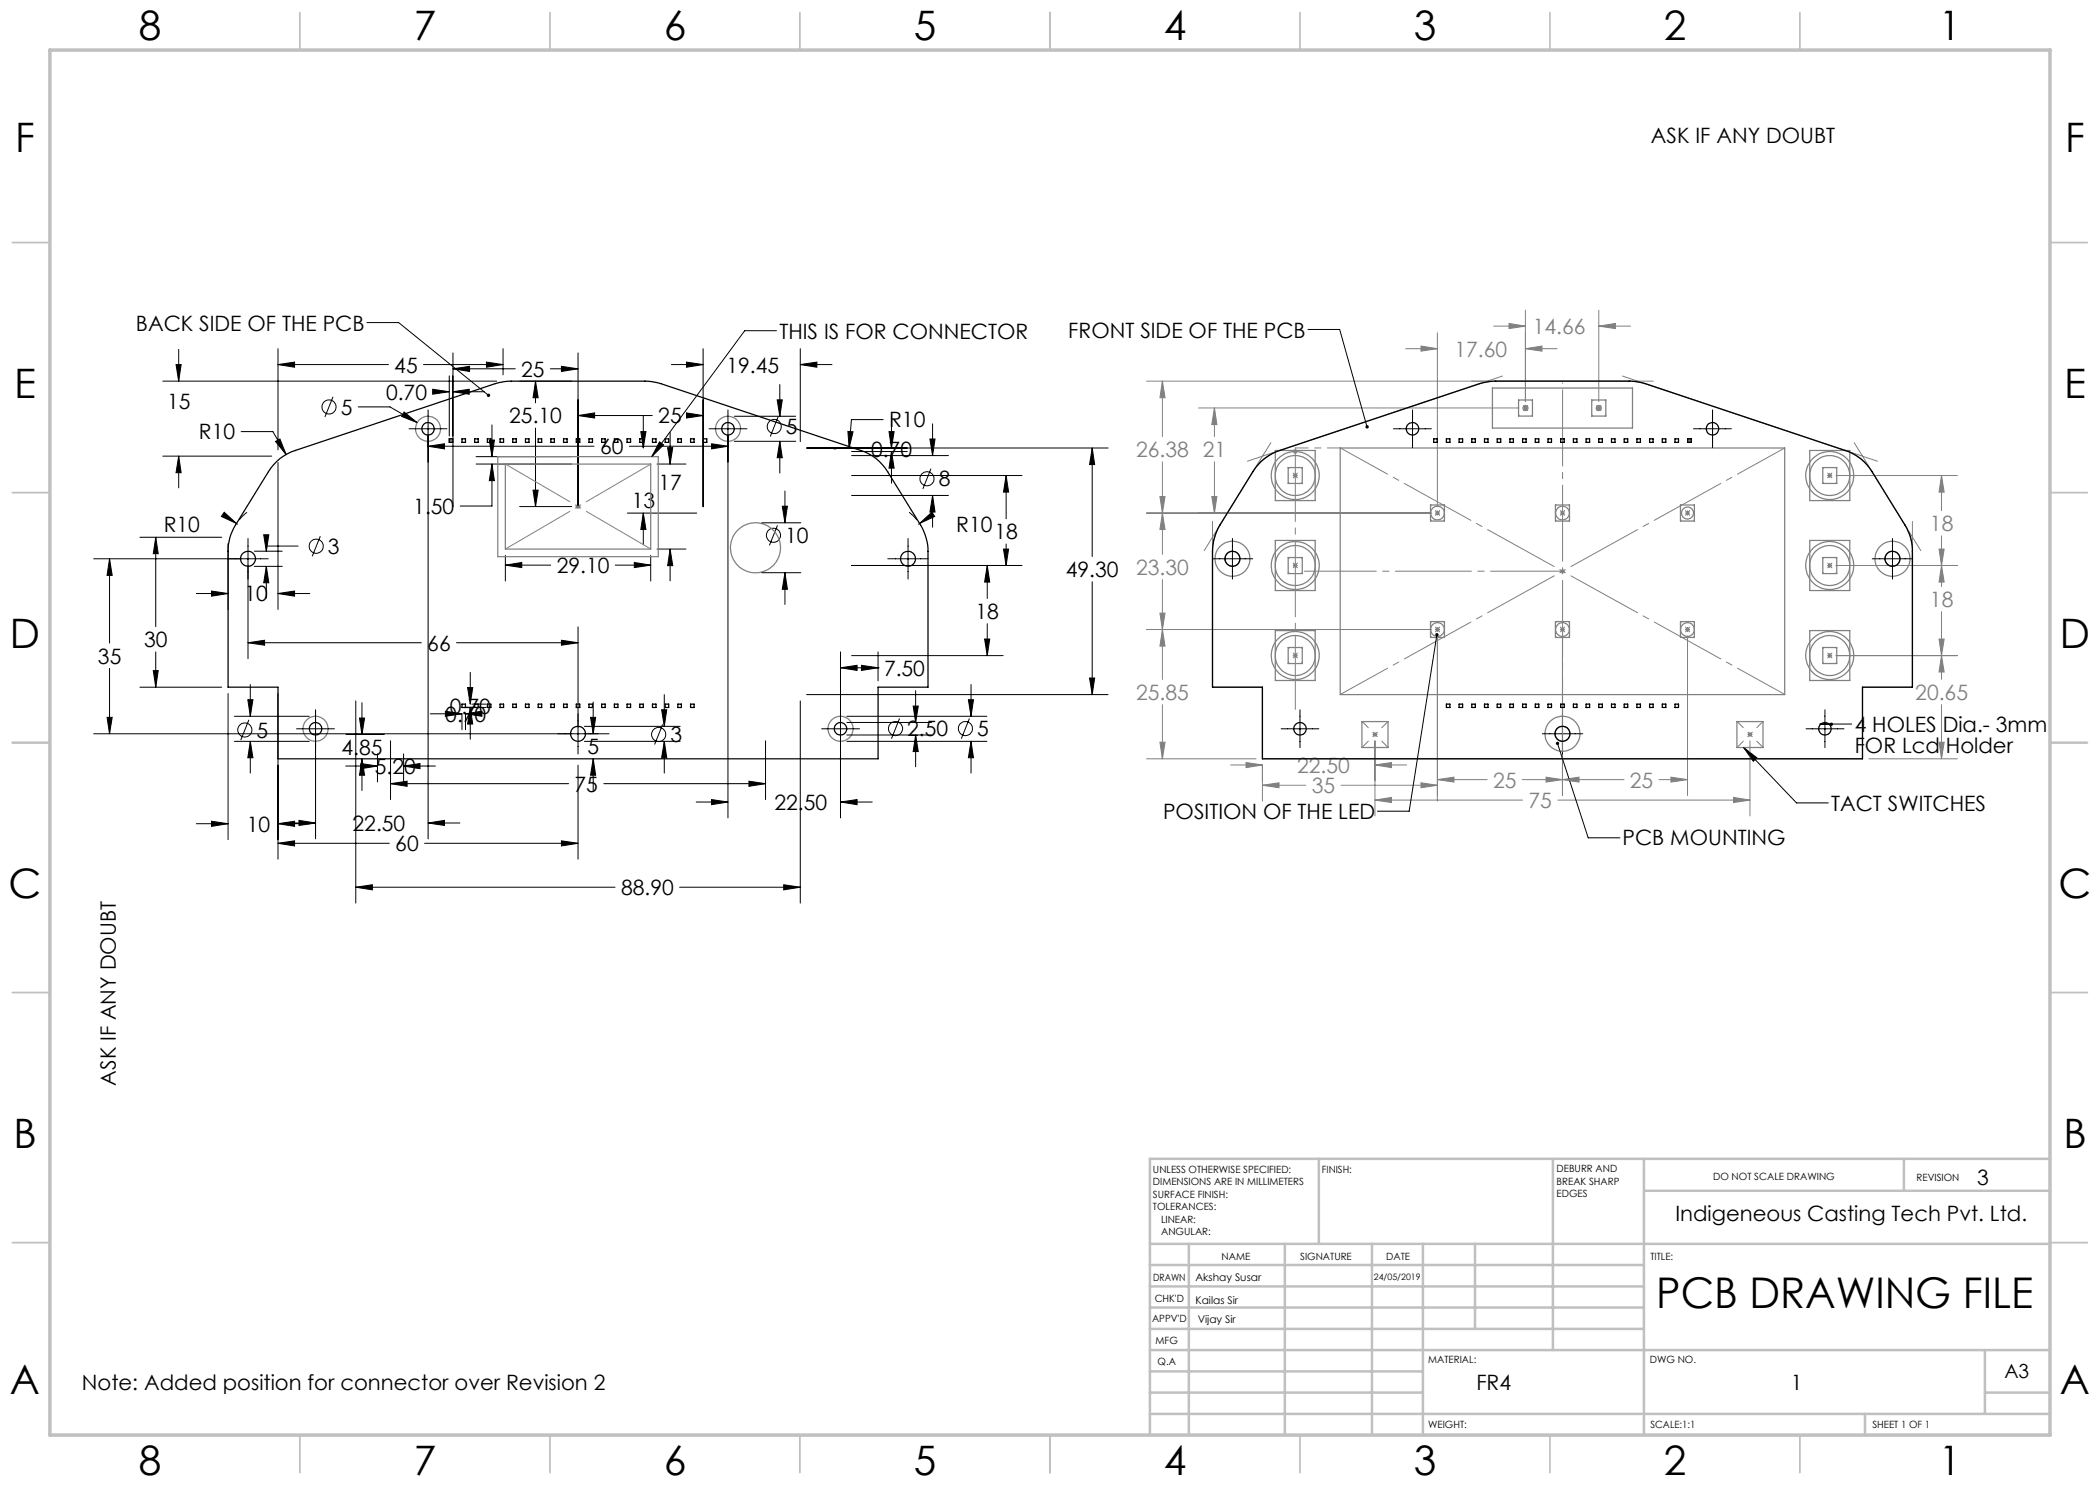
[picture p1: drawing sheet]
<svg xmlns="http://www.w3.org/2000/svg" width="420mm" height="297mm" viewBox="0 0 420 297" stroke-linecap="round" stroke-linejoin="round" font-family="sans-serif">
<g fill="none" stroke="#000" stroke-width=".2">
<path d="M32.6 76.2h66.7M35.2 72.9h1l-.5 3.3zM35.7 69.9v6.3M55.6 69.7v20.3M55.6 72.9h22.1M55.6 72.9l3.3-.5v1zM66.6 79.4l-1.6 4M73.4 64.5h6.3l18 14.6M84.7 72.9h15.9M86.5 77.9l3.4 .4-3.4 .5zM86.6 78.3h3.3M89.9 75.2v12"/>
<path d="M90.6 78.3l3.2-.4v.9zM90.6 75.2v12M90.6 78.3h6.3M90.6 70.6v30.7M90.6 73.8h12.4M90.6 73.8l3.3-.5v1zM97.3 72.4l3.3 .5-3.3 .5zM100.6 69.7v5.3M103.9 76.2h10.4M107.1 76.2v4.4M107.1 76.2l.5 3.3h-1zM110.1 73.8h5.5"/>
<path d="M112.3 73.3l3.3 .5-3.3 .5zM115.6 70.6v30.7M134.3 72.9h6.3M137.3 72.4l3.3 .5-3.3 .5zM140.6 69.7v31.6M155.3 66.1h-6.4l-18.5 25.2M155.4 80h1.1l-.5 3.3zM156 76.9v6.4M160.1 72.9h6.3M160.1 69.7v18.6M160.1 72.9l3.3-.5v1zM261.6 65.9h6.3l5.5 19.5"/>
<path d="M32.6 91.2h21.7M35.7 91.2v6.4M35.7 91.2l.5 3.3h-1zM48.2 86.3h6.4l2.6 4.6M55.1 88.3l.9-.5 1.2 3.1zM55.6 92.5v29.4M71.6 81.4h6.4l5.4 3.1M80.8 82.4l2.6 2.1-3.1-1.2zM81.8 85.8h7.6M85.6 89.2l3.3-.4v1zM85.6 89.2h33.2M85.6 82v85.8"/>
<path d="M95.2 92.8h19.1M95.2 91.3h19.1M97.9 88h1l-.5 3.3zM98.4 92.8v8.4h-6.4M98.4 85v6.3M98.4 92.8l.5 3.3h-1zM106.6 98h1l-.5 3.3zM107.1 85.6v15.7M115.6 83.1l3.3-.5v1zM115.6 83.1h14.9M125.9 89.2h19.7M128.2 86.3h1l-.5 3.3z"/>
<path d="M128.7 83.3v6.3M131.4 92.8h5.8M131.9 88.4l.8 .6-2.3 2.3zM133.5 89.5h1l-.5 3.3zM134 86.5v6.3M137.3 82.6l3.3 .5-3.3 .5zM137.5 83.1h3.1M141.8 85.8h7.6M142.3 88.8l3.3 .4-3.3 .6zM145.6 82v81.6M146.9 88.3h12.2M146.9 83.3h12.2"/>
<path d="M155.6 83.3l-1.5 4M156 88.3v6.3M156 88.3l.5 3.2h-1.1zM157 98.2v6.4M161.3 89.6h60.3M169.6 86.3l1 .1-.8 3.2zM170.3 95.1h34.1M170.3 90.3h11.2M170.3 99.1h19.4M170.3 91.1h19.4M171 89.7a10.6 10.6 0 0 0-4.2 .1M176.6 83.9h-6.3l-.5 5.7"/>
<path d="M177.8 86.3h1l-.5 3.3zM178.3 90.3l.5 3.3h-1zM178.3 83.3v6.3M178.3 90.3v6.4M186 87.8h1l-.5 3.3zM186.2 93.7l-1.6 4.1M186.5 84.8v6.3M186.5 99.1v6.3M186.5 99.1l.5 3.3h-1zM201.2 95.1l.5 3.3h-1zM201.2 95.1v8.6M218.4 89.6v21.7"/>
<path d="M218.4 89.6l.5 3.3h-1zM278.7 85.8h7.6M282.5 82v7.5M338.7 85.8h7.6M342.5 82v7.5M21.9 111.8l.5 3.3h-1zM21.9 111.8v16.8M28 107.5h16.3M31.2 107.5v17.8M31.2 107.5l.4 3.2h-.9zM39.3 118.7h6.3M42.3 118.2l3.3 .5-3.3 .5z"/>
<path d="M44.8 102.4l2.5 2.3-3-1.4zM45.6 108.7v13.2M47.3 104.7l.2 .1M49.4 102.4l-1.6 1.6M49.6 107.7v24M50.9 113.3h5.5M50.9 110.2h5.5M52.7 107h1.1l-.5 3.2zM53.3 113.3v6.3M53.3 113.3l.5 3.3h-1.1zM53.7 111.8h-35M55.6 118.7h6.3"/>
<path d="M55.6 118.7l3.3-.5v1zM59.6 109.2h-6.3v1M64.1 107.2l-1.7 4.1M101.1 113l3.3-.5v1zM101.1 111.1v5.1M101.1 113h9M103.9 101.3h10.4M123 113h7.1M125.5 102.6h13.8M126.9 112.5l3.2 .5-3.2 .5zM128.7 102.6l.5 3.3h-1zM128.7 102.6v6.4"/>
<path d="M130.1 111.1v5.1M131.4 109.8h5.8M134 109.8v6.4M134 109.8l.5 3.3h-1zM152.4 114.5h7.8M152.4 104.6h7.8M155.5 105.1l-1.6 4M156.5 101.2h1l-.5 3.4zM157 114.5v6.4M157 114.5l.5 3.4h-1zM170.3 113.1h34.1M177.6 111.8h8"/>
<path d="M181.6 107.7v8.1M181.8 102.4l1.6 1.6M183.9 104.7l2.5-2.3 .5 .9zM183.9 104.7l-.2 .1M197.4 113.1v6.6M197.4 113.1l.5 3.3h-1zM200.7 109.8h1l-.5 3.3zM201.2 108.8v4.3M218.4 116.3v22.6M242.5 111.8h8M246.5 107.7v8.1M374.4 111.8h8.2"/>
<path d="M378.5 107.7v8.1M21.9 133.7v13.1M28 137.4h16.3M30.7 134.1h.9l-.4 3.3zM31.2 130.4v7M45.6 138.7v29.2M49.6 139.9h1l-.5 3.4zM49.6 128.5h34.7M49.6 128.5l3.3-.4v.9zM50.1 136.9v6.4M55.6 138.7v33.1M91.3 128.5h24.3"/>
<path d="M93.5 137.5h1l-.4 3.3zM94.1 134.5v6.3M112.3 128.1l3.3 .4-3.3 .5zM115.6 125.4v25.4M132.9 138.9v6.4M161.3 138.9h60.3M168.1 130.4v33.2M168.1 133.6h7.5M168.1 133.6l3.3-.5v1zM170.3 131.1h30.3M172.3 133.1l3.3 .5-3.3 .5zM175.6 133.6h.1"/>
<path d="M175.6 130.4v5.8M183.1 138.1v6.4M193.7 139.9h1l-.5 3.4zM194.2 136.9v6.4M196.9 127.8h1l-.5 3.3zM197.4 124.7v6.4M217.9 135.6h1l-.5 3.3zM287.4 127l-5.6 35.2h-6.3M18.7 146.8h103.1M21.4 143.5h1l-.5 3.3zM46.9 148.3h14.9M46.9 143.3h14.9"/>
<path d="M49.8 144l-1.6 4M50.1 148.3v6.3M50.1 148.3l.5 3.2h-1zM59.3 145.8h7.6M63.1 142v25.8M69.1 153.2h6.4M69.2 146.9h7.6M71.2 140.2v40.4M71.9 143.6h1l-.5 3.3zM72.2 152.7l3.3 .5-3.3 .5zM72.4 140.5v6.4M72.4 151.8v6.3"/>
<path d="M72.4 151.8l.5 3.2h-1zM75.5 150.8v5.6M78.1 148.2v11.7M78.1 156.7h35.6M78.1 156.7l3.3-.5v1.1zM80.7 150.8v5.6M80.7 153.2h6.4M80.7 153.2l3.3-.5v1zM86 142.8h6.4M89.1 142.2l3.3 .6-3.3 .5zM92.4 142.8v3.1M93.1 142.8h.1"/>
<path d="M93.1 142.8v3.1M93.1 142.8l3.3-.6v1.1zM94.1 141.5l.4 3.3h-1zM94.1 141.5v6.3M94.4 140.8h2.8M94.4 141.5h2.8M115.6 153v18.8M116.9 148.3h19.1M116.9 145.3h19.1M118.1 143.5h1l-.5 3.3zM118.6 151.8l.5 3.2h-1zM118.6 140.4v6.4"/>
<path d="M118.6 151.8v6.3M120.8 156.7h32.3M132.3 142h1l-.4 3.3zM132.5 144.9l-1.6 4M132.9 148.3v6.3M132.9 148.3l.4 3.2h-1zM142.3 159.9l3.3 .5-3.3 .5zM149.8 156.2l3.3 .5-3.3 .6zM153.1 148.2v11.7M160.1 140.2v40.4M164.3 145.8h7.6M169.4 148.3h28"/>
<path d="M169.4 147h16.9M169.4 144.5h16.9M169.4 143.3h28M179.9 143.7l-1.6 4M182.6 141.2h1.1l-.6 3.3zM183.1 147v6.3M183.1 147l.6 3.3h-1.1zM193.9 143.7l-1.6 4M194.2 148.3v6.3M194.2 148.3l.5 3.2h-1zM256.2 145.8h7.6M260 142v7.5"/>
<path d="M308.5 146.8h8M311.5 148.7l6.1 18.9h6.4M312.5 142.7v8.1M348.7 149.5l2.7 2-.7 .8zM348.7 149.5l10.6 11.1h6.4M361.2 145.8h7.6M365 142v7.5M370.3 144.8h-6.3h2.3M39.3 164.7h6.3M42.3 164.2l3.3 .5-3.3 .6zM55.6 164.7h6.3M55.6 168.7h22.3"/>
<path d="M55.6 164.7l3.3-.5v1.1zM55.6 168.7l3.3-.5v1zM56.8 164.6h6.3M59.8 164.1l3.3 .5-3.3 .5zM71.2 177.4h51.8M71.2 177.4l3.3-.5v1.1zM84.9 168.7h30.7M85.6 164.6l3.3-.5v1zM85.6 164.6h6.4M112.3 168.2l3.3 .5-3.3 .5zM135.9 177.4h24.2M139.2 160.4h6.4"/>
<path d="M156.7 176.9l3.4 .5-3.4 .6zM168.1 160.4h6.3M168.1 160.4l3.3-.5v1z"/>
<circle cx="65.8" cy="81.4" r="1.4"/>
<circle cx="154.8" cy="85.3" r="1.4"/>
<circle cx="185.4" cy="95.7" r="1.4"/>
<circle cx="63.2" cy="109.2" r="1.42"/>
<circle cx="154.7" cy="107.1" r="1.42"/>
<circle cx="49" cy="146" r="1.41"/>
<circle cx="131.7" cy="146.9" r="1.41"/>
<circle cx="179.1" cy="145.7" r="1.42"/>
<circle cx="193.1" cy="145.7" r="1.41"/>
</g>
<g fill="none" stroke="#808080" stroke-width=".2">
<path d="M229.3 76.2h68.6M232.5 76.2l.5 3.3h-1zM232.5 76.2v11.1M281.1 69.7h6.4M284.2 69.2l3.3 .5-3.3 .5zM287.5 66.6v34.7M298.7 65.2h6.4M299.1 76.2h26.8M300.5 75.2l-3.4 1.1M301.8 64.7l3.3 .5-3.3 .5zM305.1 69.7l3.3-.5v1zM305.1 62.1v18.2"/>
<path d="M305.1 69.7h6.3M319.8 65.2l3.3-.5v1zM319.8 62.1v18.2M319.8 65.2h6.3M324.5 75.2l3.3 1.1M327.1 76.2h3.6M89.7 88.1h1M89.9 87.8l.7 .7M90.2 87.6v1M90.6 87.8l-.7 .7M232 99.3h1l-.5 3.3zM232.5 92.4v18.5"/>
<path d="M239.7 81.6h64.1M242.4 99.3h1l-.5 3.3zM242.9 81.6l.5 3.3h-1zM242.9 81.6v5.7M242.9 92.4v10.2M254.2 88.5l-3 4.7M254.7 90.5l-5.2 1.7M258.6 95.1h.9M258.6 90.3h.9M258.7 94.8l.7 .7M258.7 90l.7 .7M259 89.8v1"/>
<path d="M259 94.6v1M259.4 94.8l-.7 .7M259.4 90l-.7 .7M304.6 81.6h1M304.7 81.2l.7 .7M305.1 81.1v1M305.4 81.2l-.7 .7M319.3 81.6h1M319.4 81.2l.7 .7M319.8 81.1v1M320.1 81.2l-.7 .7M337.4 88.1h1"/>
<path d="M337.5 87.8l.7 .7M337.9 87.6v1M338.2 87.8l-.7 .7M365.4 95.1h1M365.6 94.8l.7 .7M365.9 94.6v1M366.3 94.8l-.7 .7M367.2 95.1h24.3M370.2 90.5l5.3 1.7M370.8 88.5l2.9 4.7M388.3 95.1l.5 3.3h-1zM388.3 95.1v7"/>
<path d="M115.1 101.3h1M115.3 101l.7 .7M115.6 100.8v1M116 101l-.7 .7M229.3 102.6h56.9M232.5 102.6l.5 3.3h-1zM232.5 115.9v20M242.5 104.3v4.7M243.3 106.1l-2.5 4M258.6 113.1h.9M258.7 112.7l.7 .7M259 112.6v1"/>
<path d="M259.4 112.7l-.7 .7M287 102.6h1M287.1 102.3l.8 .7M287.5 102.1v1M287.9 102.3l-.8 .7M312 114.3h1M312 102.6h1M312.1 113.9l.7 .7M312.1 102.3l.7 .7M312.5 102.1v1M312.5 113.8v1M312.8 113.9l-.7 .7"/>
<path d="M312.8 102.3l-.7 .7M337 102.6h1M337.1 102.3l.8 .7M337.5 102.1v1M337.9 102.3l-.8 .7M365.4 113.1h1M365.6 112.7l.7 .7M365.9 112.6v1M366.3 112.7l-.7 .7M367.2 113.1h24.3M381.7 106.1l2.5 4M382.5 104.3v4.7"/>
<path d="M387.8 109.8h1l-.5 3.3zM388.3 113.1l.5 3.3h-1zM388.3 107.2v10.1M229.3 125.9h56.9M232 122.6h1l-.5 3.3zM232.5 125.9l.5 3.3h-1zM258.6 131.1h.9M258.7 130.7l.7 .8M259 130.6v1M259.4 130.7l-.7 .8M287 125.9h1M287.1 125.6l.8 .7"/>
<path d="M287.5 127.2v33M287.5 125.4v1M287.9 125.6l-.8 .7M312 125.9h1M312.1 125.6l.7 .7M312.5 125.4v1M312.5 127.2v31.9M312.8 125.6l-.7 .7M337 125.9h1M337.1 125.6l.8 .7M337.5 125.4v1M337.5 127.2v31.9"/>
<path d="M337.9 125.6l-.8 .7M365.4 131.1h1M365.6 130.7l.7 .8M365.9 130.6v1M366.3 130.7l-.7 .8M367.2 131.1h24.3M387.8 127.8h1l-.5 3.3zM388.3 131.1l.5 3.3h-1zM388.3 122.3v13.6M229.3 151.8h21.9M232 148.4h1l-.5 3.4zM232.5 140.9v10.9"/>
<path d="M246.1 153h6.4M249.2 152.5l3.3 .5-3.3 .5zM252.5 157.1l3.3-.5v.9zM252.5 153v7.2M252.5 157.1h8.7M268.2 157.1h19.3M274.5 146.9h1M274.6 146.5l.7 .7M275 146.4v1M275 153l3.3-.5v1zM275 148.2v15M275 153h6.3"/>
<path d="M275.3 146.5l-.7 .7M284.2 156.6l3.3 .5-3.3 .4zM287.5 155.9l3.3-.5v1zM287.5 155.9h9.9M304.4 155.9h20.4M309.2 155.4l3.3 .5-3.3 .5zM312.5 155.9l3.3-.5v1zM331.8 155.9h5.7M334.2 155.4l3.3 .5-3.3 .5zM346.7 159.5l3.3 .5-3.3 .5zM349.5 146.9h1M349.6 146.5l.7 .7"/>
<path d="M350 148.2v15M350 146.4v1M350.3 146.5l-.7 .7M373.8 151.8h17.7M387.8 148.4h1l-.5 3.4zM388.3 140.9v10.9M275 160l3.3-.5v1zM275 160h29.5M311.6 160h38.4"/>
</g>
<g fill="none" stroke="#808080" stroke-width=".25">
<path d="M298.5 77.6h28v8h-28zM89.9 87.8h.7v.7h-.7zM99.6 91.3h32.1v20h-32.1zM101.1 92.8h29v17h-29zM252 92.5a9.1 9.1 0 0 1 3.9-2.4l40-13.4 2.8-.5h27.6l2 .3 40.7 13.6a9.9 9.9 0 0 1 5.4 4.2l6.6 10.7a9.6 9.6 0 0 1 1.5 5.3v27.1h-10v14.4h-120v-14.4h-10v-27.1a10.4 10.4 0 0 1 1.5-5.3l6.6-10.7zM255.1 90.1h7.9v10h-7.9zM257.6 93.5h2.9v3.2h-2.9zM268 89.6h88.9v49.3h-88.9zM303.7 80h2.8v3.2h-2.8zM318.3 80h2.9v3.2h-2.9zM337.5 87.8h.7v.7h-.7zM361.9 90.1h8.1v10h-8.1z"/>
<path d="M364.6 93.5h2.7v3.2h-2.7zM255.1 108.1h7.9v10h-7.9zM257.6 111.5h2.9v3.2h-2.9zM286.1 101h2.8v3.2h-2.8zM311.1 101h2.8v3.2h-2.8zM336.1 101h2.8v3.2h-2.8zM361.9 108.1h8.1v10h-8.1zM364.6 111.5h2.7v3.2h-2.7zM255.1 126.1h7.9v10h-7.9zM257.6 129.5h2.9v3.2h-2.9zM286.1 124.3h2.8v3.2h-2.8zM311.1 124.3h2.8v3.2h-2.8z"/>
<path d="M336.1 124.3h2.8v3.2h-2.8zM361.9 126.1h8.1v10h-8.1zM364.6 129.5h2.7v3.2h-2.7zM272.4 144.3h5.2v5.2h-5.2zM347.4 144.3h5.2v5.2h-5.2z"/>
<circle cx="85.6" cy="85.8" r="2.5"/>
<circle cx="145.6" cy="85.8" r="2.5"/>
<circle cx="259.1" cy="95.1" r="4"/>
<circle cx="259.1" cy="95.1" r="4.8"/>
<circle cx="305.1" cy="81.6" r=".5"/>
<circle cx="319.8" cy="81.6" r=".51"/>
<circle cx="365.9" cy="95.1" r="4.8"/>
<circle cx="365.9" cy="95.1" r="4"/>
<circle cx="151.1" cy="109.6" r="5"/>
<circle cx="246.5" cy="111.8" r="3.5"/>
<circle cx="246.5" cy="111.8" r="1.49"/>
<circle cx="259.1" cy="113.1" r="4"/>
<circle cx="259.1" cy="113.1" r="4.8"/>
<circle cx="287.5" cy="102.6" r="1.37"/>
<circle cx="312.5" cy="102.6" r="1.37"/>
<circle cx="337.5" cy="102.6" r="1.21"/>
<circle cx="365.9" cy="113.1" r="4.8"/>
<circle cx="365.9" cy="113.1" r="4"/>
<circle cx="378.5" cy="111.7" r="1.5"/>
<circle cx="378.5" cy="111.8" r="3.5"/>
<circle cx="259.1" cy="131.1" r="4.8"/>
<circle cx="259.1" cy="131.1" r="4"/>
<circle cx="287.5" cy="125.9" r="1.37"/>
<circle cx="312.5" cy="125.9" r="1.37"/>
<circle cx="337.5" cy="125.9" r="1.36"/>
<circle cx="366" cy="131.1" r="4.8"/>
<circle cx="366" cy="131.1" r="4"/>
<circle cx="63.1" cy="145.8" r="2.51"/>
<circle cx="168.1" cy="145.8" r="2.5"/>
<circle cx="312.5" cy="146.8" r="1.51"/>
<circle cx="312.5" cy="146.8" r="3.5"/>
</g>
<g fill="none" stroke="#c0c0c0" stroke-width=".35">
<path d="M60 2.5v7.5M110 2.5v7.5M160 2.5v7.5M210 2.5v7.5M260 2.5v7.5M310 2.5v7.5M360 2.5v7.5M2.5 48.5h7.5M410 48.5h7.5M2.5 98.5h7.5M410 98.5h7.5M2.5 148.5h7.5"/>
<path d="M410 148.5h7.5M2.5 198.5h7.5M410 198.5h7.5M2.5 248.5h7.5M410 248.5h7.5M60 287v7.5M110 287v7.5M160 287v7.5M210 287v7.5M260 287v7.5M310 287v7.5M360 287v7.5"/>
</g>
<g fill="none" stroke="#c0c0c0" stroke-width=".5">
<path d="M263.8 231.8v17M310.6 231.8v38.2M328.8 231.8v55.2M328.8 238.2h81.2M380.8 231.8v6.4M410 231.8h-180v55.2M230 248.8h180M230 257.3h98.8M230 253h98.8M237.8 248.8v38.2M257 248.8v38.2M274.4 248.8v38.2"/>
<path d="M284.6 248.8v38.2M295 248.8v17M230 265.8h98.8M230 261.5h98.8M230 278.5h54.6M230 274.3h54.6M230 270h180M397 278.5h13M397 270v12.8M230 282.8h180M373 282.8v4.2"/>
</g>
<path d="M10 10h400v277h-400z" fill="none" stroke="#c0c0c0" stroke-width=".7"/>
<path d="M101.1 92.8l29.1 17M101.1 109.8l29.1-17" fill="none" stroke="#808080" stroke-width=".2" stroke-dasharray="15.2 1.3 1.3 1.3" stroke-dashoffset=".3"/>
<path d="M89.9 87.7l.7 .7M89.9 88.4l.7-.7M338.3 87.7l-.7 .7M338.3 88.4l-.7-.7" fill="none" stroke="#808080" stroke-width=".2" stroke-dasharray="15.2 1.3 1.3 1.3"/>
<path d="M357 89.6l-88.9 49.3M357 138.9l-88.9-49.3" fill="none" stroke="#808080" stroke-width=".2" stroke-dasharray="15.2 1.3 1.3 1.3" stroke-dashoffset="4.4"/>
<g fill="none" stroke="#808080" stroke-width=".2" stroke-dasharray="15.2 1.3 1.3 1.3" stroke-dashoffset="15">
<path d="M303.7 80l2.8 3.2M318.4 80l2.8 3.2M260.5 93.5l-2.8 3.2M260.5 96.7l-2.8-3.2M303.7 83.2l2.8-3.2M318.4 83.2l2.8-3.2M367.4 93.5l-2.8 3.2M367.4 96.7l-2.8-3.2M260.5 111.5l-2.8 3.2M260.5 114.7l-2.8-3.2M286.1 101l2.8 3.2M286.1 104.2l2.8-3.2"/>
<path d="M311.1 101l2.8 3.2M311.1 104.2l2.8-3.2M336.1 101l2.8 3.2M336.1 104.2l2.8-3.2M367.4 111.5l-2.8 3.2M367.4 114.7l-2.8-3.2M260.5 129.5l-2.8 3.2M260.5 132.7l-2.8-3.2M286.1 124.3l2.8 3.2M286.1 127.5l2.8-3.2M311.1 124.3l2.8 3.2M311.1 127.5l2.8-3.2"/>
<path d="M336.1 124.3l2.8 3.2M336.1 127.5l2.8-3.2M367.4 129.5l-2.8 3.2M367.4 132.7l-2.8-3.2"/>
</g>
<path d="M272.4 144.3l5.2 5.2M272.4 149.5l5.2-5.2M347.4 144.3l5.2 5.2M347.4 149.5l5.2-5.2" fill="none" stroke="#808080" stroke-width=".2" stroke-dasharray="15.2 1.3 1.3 1.3" stroke-dashoffset="13.5"/>
<path d="M312.5 76.6v75.1" fill="none" stroke="#808080" stroke-width=".2" stroke-dasharray="15.2 1.3 1.3 1.3" stroke-dashoffset="-1.4"/>
<path d="M268.1 89.6h-9" fill="none" stroke="#808080" stroke-width=".2" stroke-dasharray="15.2 1.3 1.3 1.3" stroke-dashoffset="12.6"/>
<path d="M312.5 114.2h-51.7" fill="none" stroke="#808080" stroke-width=".2" stroke-dasharray="15.2 1.3 1.3 1.3" stroke-dashoffset=".8"/>
<path d="M259.1 89.6v52.3" fill="none" stroke="#808080" stroke-width=".2" stroke-dasharray="15.2 1.3 1.3 1.3" stroke-dashoffset=".5"/>
<path d="M53.3 113.3l.5 3.3h-1.1zM52.7 107h1.1l-.5 3.2zM118.1 143.5h1l-.5 3.3zM118.6 151.8l.5 3.2h-1zM132.9 148.3l.4 3.2h-1zM132.3 142h1l-.4 3.3zM49.6 128.5l3.3-.4v.9zM112.3 128.1l3.3 .4-3.3 .5zM31.2 107.5l.4 3.2h-.9zM30.7 134.1h.9l-.4 3.3zM42.3 164.2l3.3 .5-3.3 .6zM55.6 164.7l3.3-.5v1.1zM21.9 111.8l.5 3.3h-1zM21.4 143.5h1l-.5 3.3zM55.6 168.7l3.3-.5v1zM112.3 168.2l3.3 .5-3.3 .5zM55.6 118.7l3.3-.5v1zM42.3 118.2l3.3 .5-3.3 .5zM55.6 72.9l3.3-.5v1zM97.3 72.4l3.3 .5-3.3 .5zM35.7 91.2l.5 3.3h-1zM35.2 72.9h1l-.5 3.3zM218.4 89.6l.5 3.3h-1zM217.9 135.6h1l-.5 3.3zM71.2 177.4l3.3-.5v1.1zM156.7 176.9l3.4 .5-3.4 .6zM55.1 88.3l2.1 2.6-1.2-3.1zM169.6 86.3l.2 3.3 .8-3.2zM183.9 104.7l3-1.4-.5-.9zM44.8 102.4l-.5 .9 3 1.4zM201.2 95.1l.5 3.3h-1zM200.7 109.8h1l-.5 3.3zM196.9 127.8h1l-.5 3.3zM197.4 113.1l.5 3.3h-1zM178.3 90.3l.5 3.3h-1zM177.8 86.3h1l-.5 3.3zM128.7 102.6l.5 3.3h-1zM128.2 86.3h1l-.5 3.3zM137.3 72.4l3.3 .5-3.3 .5zM160.1 72.9l3.3-.5v1zM78.1 156.7l3.3-.5v1.1zM149.8 156.2l3.3 .5-3.3 .6zM80.7 153.2l3.3-.5v1zM72.2 152.7l3.3 .5-3.3 .5zM186.5 99.1l.5 3.3h-1zM186 87.8h1l-.5 3.3zM115.6 83.1l3.3-.5v1zM137.3 82.6l3.3 .5-3.3 .5zM71.9 143.6h1l-.5 3.3zM72.4 151.8l.5 3.2h-1zM90.6 73.8l3.3-.5v1zM112.3 73.3l3.3 .5-3.3 .5zM85.6 89.2l3.3-.4v1zM142.3 88.8l3.3 .4-3.3 .6zM183.1 147l.6 3.3h-1.1zM182.6 141.2h1.1l-.6 3.3zM168.1 133.6l3.3-.5v1zM172.3 133.1l3.3 .5-3.3 .5zM142.3 159.9l3.3 .5-3.3 .5zM168.1 160.4l3.3-.5v1zM85.6 164.6l3.3-.5v1zM59.8 164.1l3.3 .5-3.3 .5zM101.1 113l3.3-.5v1zM126.9 112.5l3.2 .5-3.2 .5zM133.5 89.5h1l-.5 3.3zM134 109.8l.5 3.3h-1zM106.6 98h1l-.5 3.3zM107.1 76.2l.5 3.3h-1zM97.9 88h1l-.5 3.3zM98.4 92.8l.5 3.3h-1zM86.5 77.9l3.4 .4-3.4 .5zM90.6 78.3l3.2-.4v.9zM89.1 142.2l3.3 .6-3.3 .5zM93.1 142.8l3.3-.6v1.1zM93.5 137.5h1l-.4 3.3zM94.1 141.5l.4 3.3h-1zM80.8 82.4l-.5 .9 3.1 1.2zM156 88.3l.5 3.2h-1.1zM155.4 80h1.1l-.5 3.3zM50.1 148.3l.5 3.2h-1zM49.6 139.9h1l-.5 3.4zM194.2 148.3l.5 3.2h-1zM193.7 139.9h1l-.5 3.4zM157 114.5l.5 3.4h-1zM156.5 101.2h1l-.5 3.4z" fill="#000"/>
<path d="M252.5 157.1l3.3-.5v.9zM284.2 156.6l3.3 .5-3.3 .4zM287.5 155.9l3.3-.5v1zM309.2 155.4l3.3 .5-3.3 .5zM312.5 155.9l3.3-.5v1zM334.2 155.4l3.3 .5-3.3 .5zM232.5 125.9l.5 3.3h-1zM232 148.4h1l-.5 3.4zM232 122.6h1l-.5 3.3zM232.5 102.6l.5 3.3h-1zM232 99.3h1l-.5 3.3zM232.5 76.2l.5 3.3h-1zM242.9 81.6l.5 3.3h-1zM242.4 99.3h1l-.5 3.3zM284.2 69.2l3.3 .5-3.3 .5zM305.1 69.7l3.3-.5v1zM301.8 64.7l3.3 .5-3.3 .5zM319.8 65.2l3.3-.5v1zM387.8 148.4h1l-.5 3.4zM388.3 131.1l.5 3.3h-1zM387.8 127.8h1l-.5 3.3zM388.3 113.1l.5 3.3h-1zM387.8 109.8h1l-.5 3.3zM388.3 95.1l.5 3.3h-1zM249.2 152.5l3.3 .5-3.3 .5zM275 153l3.3-.5v1zM275 160l3.3-.5v1zM346.7 159.5l3.3 .5-3.3 .5z" fill="#808080"/>
<path d="M131.9 88.4l.8 .6-2.3 2.3zM97.4 78.9a.35 .35 0 0 0 .1 .5 .35 .35 0 0 0 .5-.1l-.3-.2 .3 .2a.34 .34 0 0 0-.1-.5 .34 .34 0 0 0-.5 .1zM273.2 85.2a.33 .33 0 0 0-.1 .4 .33 .33 0 0 0 .4 .1l-.1-.3 .1 .3a.33 .33 0 0 0 .2-.5 .33 .33 0 0 0-.5 0zM348.7 149.5l2.7 2-.7 .8zM287.1 126.7a.34 .34 0 0 0 .1 .5 .34 .34 0 0 0 .5-.1 .34 .34 0 0 0-.3-.5v.4v-.4zM366 144.6v.1a.34 .34 0 0 0 .2 .5 .34 .34 0 0 0 .4-.4h-.3h.3a.34 .34 0 0 0-.2-.3 .34 .34 0 0 0-.4 .1zM311.3 148.4a.33 .33 0 0 0 0 .6 .33 .33 0 0 0 .5-.3 .33 .33 0 0 0-.4-.3l.1 .3-.1-.3z" fill="#000"/>
<g fill="none" stroke="#000" stroke-width=".25">
<path d="M55.4 92.3l2.1-1.5 1.6-.7 40-13.4 2.7-.5h27.6l2 .3 40.8 13.6a9.6 9.6 0 0 1 5.3 4.2l6.6 10.7a10.4 10.4 0 0 1 1.5 5.3v27.1h-10v14.4h-120v-14.4h-10v-27.1a9.6 9.6 0 0 1 1.5-5.3l6.6-10.7zM89.9 87.8h.7v.7h-.7zM92.4 87.8h.7v.7h-.7zM94.9 87.8h.7v.7h-.7zM97.5 87.8h.7v.7h-.7zM100 87.8h.7v.7h-.7zM102.6 87.8h.7v.7h-.7zM105.1 87.8h.7v.7h-.7zM107.6 87.8h.7v.7h-.7zM110.2 87.8h.7v.7h-.7zM112.7 87.8h.7v.7h-.7zM115.3 87.8h.7v.7h-.7z"/>
<path d="M117.8 87.8h.7v.7h-.7zM120.3 87.8h.7v.7h-.7zM122.9 87.8h.7v.7h-.7zM125.4 87.8h.7v.7h-.7zM128 87.8h.7v.7h-.7zM130.5 87.8h.7v.7h-.7zM133 87.8h.7v.7h-.7zM135.6 87.8h.7v.7h-.7zM138.1 87.8h.7v.7h-.7zM140.7 87.8h.7v.7h-.7zM252.2 92.3l.7-.6a9.5 9.5 0 0 1 3-1.6l40-13.4 2.8-.5h27.6l2 .3 40.7 13.6a9.6 9.6 0 0 1 5.4 4.2l6.6 10.7a9.6 9.6 0 0 1 1.5 5.3v27.1h-10v14.4h-120v-14.4h-10v-27.1a10.4 10.4 0 0 1 1.5-5.3l6.6-10.7zM286.7 87.8h.7v.7h-.7z"/>
<path d="M289.3 87.8h.7v.7h-.7zM291.8 87.8h.7v.7h-.7zM294.4 87.8h.7v.7h-.7zM296.9 87.8h.7v.7h-.7zM299.4 87.8h.7v.7h-.7zM302 87.8h.7v.7h-.7zM304.5 87.8h.7v.7h-.7zM307.1 87.8h.7v.7h-.7zM309.6 87.8h.7v.7h-.7zM312.1 87.8h.7v.7h-.7zM314.7 87.8h.7v.7h-.7zM317.2 87.8h.7v.7h-.7z"/>
<path d="M319.8 87.8h.7v.7h-.7zM322.3 87.8h.7v.7h-.7zM324.8 87.8h.7v.7h-.7zM327.4 87.8h.7v.7h-.7zM329.9 87.8h.7v.7h-.7zM332.5 87.8h.7v.7h-.7zM335 87.8h.7v.7h-.7zM337.5 87.8h.7v.7h-.7zM92.4 140.8h.7v.7h-.7zM94.9 140.8h.7v.7h-.7zM97.5 140.8h.7v.7h-.7zM100 140.8h.7v.7h-.7z"/>
<path d="M102.6 140.8h.7v.7h-.7zM105.1 140.8h.7v.7h-.7zM107.6 140.8h.7v.7h-.7zM110.2 140.8h.7v.7h-.7zM112.7 140.8h.7v.7h-.7zM115.3 140.8h.7v.7h-.7zM117.8 140.8h.7v.7h-.7zM120.3 140.8h.7v.7h-.7zM122.9 140.8h.7v.7h-.7zM125.4 140.8h.7v.7h-.7zM128 140.8h.7v.7h-.7zM130.5 140.8h.7v.7h-.7z"/>
<path d="M133 140.8h.7v.7h-.7zM135.6 140.8h.7v.7h-.7zM138.1 140.8h.7v.7h-.7zM289.3 140.8h.7v.7h-.7zM291.8 140.8h.7v.7h-.7zM294.4 140.8h.7v.7h-.7zM296.9 140.8h.7v.7h-.7zM299.4 140.8h.7v.7h-.7zM302 140.8h.7v.7h-.7zM304.5 140.8h.7v.7h-.7zM307.1 140.8h.7v.7h-.7zM309.6 140.8h.7v.7h-.7z"/>
<path d="M312.1 140.8h.7v.7h-.7zM314.7 140.8h.7v.7h-.7zM317.2 140.8h.7v.7h-.7zM319.8 140.8h.7v.7h-.7zM322.3 140.8h.7v.7h-.7zM324.8 140.8h.7v.7h-.7zM327.4 140.8h.7v.7h-.7zM329.9 140.8h.7v.7h-.7zM332.5 140.8h.7v.7h-.7zM335 140.8h.7v.7h-.7z"/>
<circle cx="85.6" cy="85.8" r="1.25"/>
<circle cx="145.6" cy="85.8" r="1.25"/>
<circle cx="282.5" cy="85.8" r="1.25"/>
<circle cx="342.5" cy="85.8" r="1.25"/>
<circle cx="49.6" cy="111.8" r="1.5"/>
<circle cx="181.6" cy="111.7" r="1.5"/>
<circle cx="246.5" cy="111.8" r="1.5"/>
<circle cx="378.5" cy="111.8" r="1.51"/>
<circle cx="63.1" cy="145.8" r="1.25"/>
<circle cx="115.6" cy="146.8" r="1.5"/>
<circle cx="168.1" cy="145.8" r="1.27"/>
<circle cx="260" cy="145.8" r="1.25"/>
<circle cx="312.5" cy="146.8" r="1.5"/>
<circle cx="365" cy="145.8" r="1.25"/>
</g>
<text font-size="8.5" x="331.3" y="261.6">PCB DRAWING FILE</text>
<g font-size="8.1">
<text x="27.8" y="8">8</text>
<text x="82.8" y="8">7</text>
<text x="132.8" y="8">6</text>
<text x="182.8" y="8">5</text>
<text x="232.8" y="8">4</text>
<text x="282.8" y="8">3</text>
<text x="332.8" y="8">2</text>
<text x="387.8" y="8">1</text>
<text x="3" y="30.4">F</text>
<text x="413" y="30.4">F</text>
<text x="2.8" y="79.6">E</text>
<text x="412.8" y="79.6">E</text>
<text x="2" y="129.6">D</text>
<text x="412" y="129.6">D</text>
<text x="1.7" y="179.6">C</text>
<text x="411.7" y="179.6">C</text>
<text x="2.7" y="229.6">B</text>
<text x="412.7" y="229.6">B</text>
<text x="2" y="278.9">A</text>
<text x="412" y="278.9">A</text>
<text x="27.8" y="295">8</text>
<text x="82.8" y="295">7</text>
<text x="132.8" y="295">6</text>
<text x="182.8" y="295">5</text>
<text x="232.8" y="295">4</text>
<text x="282.8" y="295">3</text>
<text x="332.8" y="295">2</text>
<text x="387.8" y="295">1</text>
</g>
<g font-size="4.2">
<text x="330.2" y="28.5">ASK IF ANY DOUBT</text>
<text x="27.2" y="66.1">BACK SIDE OF THE PCB</text>
<text x="155.9" y="67.7">THIS IS FOR CONNECTOR</text>
<text x="213.7" y="67.5">FRONT SIDE OF THE PCB</text>
<text x="78.9" y="74.5">45</text>
<text x="104.2" y="75.4">25</text>
<text x="145.3" y="74.5">19.45</text>
<text x="33.4" y="81.9">15</text>
<text x="68.1" y="82.9">5</text>
<text x="77.2" y="79.9">0.70</text>
<text x="39.8" y="87.9">R10</text>
<text x="101.9" y="84.7">25.10</text>
<text x="131.7" y="84.7">25</text>
<text x="157.2" y="86.8">5</text>
<text x="177.8" y="85.5">R10</text>
<text x="120" y="90.8">60</text>
<text x="174.2" y="91.4">0.70</text>
<text x="126.3" y="101.6">13</text>
<text x="131.7" y="98.1">17</text>
<text x="187.7" y="97.3">8</text>
<text x="32.7" y="106.4">R10</text>
<text x="82.7" y="102.8">1.50</text>
<text x="191.2" y="106.4">R10</text>
<text x="198.9" y="107.8">18</text>
<text x="65.6" y="110.8">3</text>
<text x="157" y="108.6">10</text>
<text x="111.3" y="114.6">29.10</text>
<text x="213.2" y="115.4">49.30</text>
<text x="48.9" y="120.3">10</text>
<text x="195.1" y="123.8">18</text>
<text x="28.8" y="129.4">30</text>
<text x="85.5" y="130.1">66</text>
<text x="19.6" y="132.7">35</text>
<text x="176.8" y="135.1">7.50</text>
<text x="90" y="142.8">0.70</text>
<text x="51.3" y="147.5">5</text>
<text x="89.1" y="144.3">0.70</text>
<text x="134.1" y="148.4">3</text>
<text x="181.4" y="147.2">2.50</text>
<text x="195.4" y="147.2">5</text>
<text x="370.9" y="146.3">4 HOLES Dia.- 3mm</text>
<text x="68.3" y="150.9">4.85</text>
<text x="75" y="154.8">5.20</text>
<text x="117.5" y="150.9">5</text>
<text x="370.9" y="150.5">FOR Lcd Holder</text>
<text x="114.9" y="158.3">75</text>
<text x="154.9" y="162">22.50</text>
<text x="49.4" y="166.3">10</text>
<text x="70.5" y="166.2">22.50</text>
<text x="232.6" y="163.8">POSITION OF THE LED</text>
<text x="366.2" y="162.1">TACT SWITCHES</text>
<text x="79.1" y="170.3">60</text>
<text x="324.5" y="169.1">PCB MOUNTING</text>
<text x="124.2" y="179">88.90</text>
<text x="23.2" y="217.1" transform="rotate(-90 23.2 217.1)">ASK IF ANY DOUBT</text>
<text x="395.4" y="237">3</text>
<text x="335.1" y="244.2">Indigeneous Casting Tech Pvt. Ltd.</text>
<text x="16.4" y="278">Note: Added position for connector over Revision 2</text>
<text x="295.3" y="278">FR4</text>
<text x="358.2" y="278">1</text>
</g>
<g font-size="4.2" fill="#808080">
<text x="290.9" y="71.3">17.60</text>
<text x="306.6" y="66.8">14.66</text>
<text x="227.2" y="91.4">26.38 21</text>
<text x="386" y="106.2">18</text>
<text x="227.2" y="115">23.30</text>
<text x="386" y="121.4">18</text>
<text x="227.2" y="140">25.85</text>
<text x="383.1" y="140">20.65</text>
<text x="259.4" y="154.6">22.50</text>
<text x="262.4" y="158.6">35</text>
<text x="298.6" y="157.5">25</text>
<text x="305.7" y="161.6">75</text>
<text x="326" y="157.5">25</text>
</g>
<text font-size="3.9" x="400.9" y="275.5">A3</text>
<g font-size="2.1">
<text x="239.1" y="256.3">Akshay Susar</text>
<text x="239.1" y="260.8">Kailas Sir</text>
<text x="239.5" y="264.6">Vijay Sir</text>
</g>
<g font-size="2">
<text x="230.6" y="234.6">UNLESS OTHERWISE SPECIFIED:</text>
<text x="230.6" y="237.1">DIMENSIONS ARE IN MILLIMETERS</text>
<text x="230.6" y="239.6">SURFACE FINISH:</text>
<text x="264.4" y="234.6">FINISH:</text>
<text x="311.3" y="234.5">DEBURR AND</text>
<text x="311.3" y="237">BREAK SHARP</text>
<text x="311.3" y="239.5">EDGES</text>
<text x="342.6" y="236">DO NOT SCALE DRAWING</text>
<text x="383.3" y="236.2">REVISION</text>
<text x="230.6" y="242.1">TOLERANCES:</text>
<text x="232.2" y="244.6">LINEAR:</text>
<text x="232.2" y="247.1">ANGULAR:</text>
<text x="244.3" y="252">NAME</text>
<text x="260" y="251.9">SIGNATURE</text>
<text x="277.2" y="251.9">DATE</text>
<text x="330.1" y="251.9">TITLE:</text>
<text x="230.6" y="256.1">DRAWN</text>
<text x="230.9" y="260.3">CHK'D</text>
<text x="230.4" y="264.4">APPV'D</text>
<text x="231.1" y="268.8">MFG</text>
<text x="231.5" y="273">Q.A</text>
<text x="285.6" y="272.5">MATERIAL:</text>
<text x="330" y="272.5">DWG NO.</text>
<text x="285.6" y="285.5">WEIGHT:</text>
<text x="330.1" y="285.6">SCALE:1:1</text>
<text x="374.5" y="285.6">SHEET 1 OF 1</text>
</g>
<text font-size="1.8" x="274.8" y="255.9">24/05/2019</text>
</svg>
